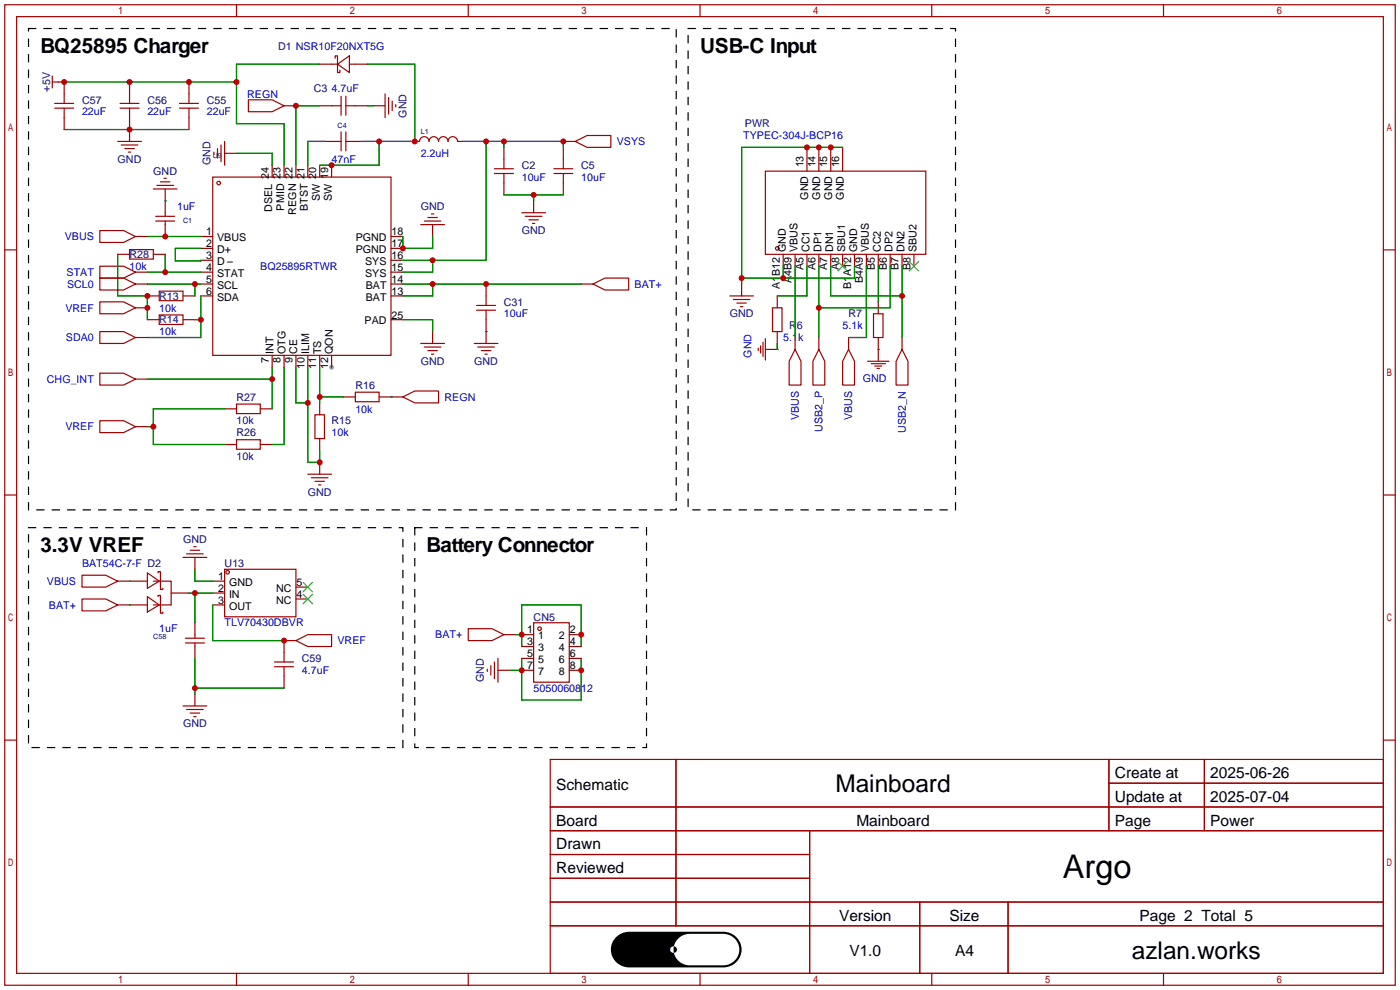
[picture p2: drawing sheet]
<svg xmlns="http://www.w3.org/2000/svg" width="299mm" height="212mm" viewBox="0 0 299 212" stroke-linecap="round" stroke-linejoin="round" font-family="sans-serif">
<circle cx="70.9" cy="78.5" r=".51" fill="#999"/>
<g fill="none" stroke="#a10000" stroke-width=".25">
<path d="M1 1h297.2v209.6h-297.2zM3.6 3.6h292.1v204.4h-292.1zM50.5 1v2.6M100.1 1v2.6M149.6 1v2.6M199.1 1v2.6M248.7 1v2.6M1 53.4h2.6M295.7 53.4h2.5M1 105.8h2.6M295.7 105.8h2.5M1 158.2h2.6"/>
<path d="M295.7 158.2h2.5M117.6 162.3h178.1v45.7h-178.1zM117.6 172.5h178.1M117.6 177.5h178.1M144.5 162.3v35.6M173 177.5v30.5M237 162.3v15.2M237 167.4h58.7M257.4 162.3v15.2M117.6 182.6h55.4M117.6 192.8h178.1M117.6 187.7h55.4"/>
<path d="M117.6 197.9h178.1M196.6 192.8v15.2M215.4 192.8v15.2M50.5 208v2.6M100.1 208v2.6M149.6 208v2.6M199.1 208v2.6M248.7 208v2.6"/>
</g>
<path d="M131.7 200.3a4 4 0 0 1 2.8-1.2h20.1a3.8 3.8 0 0 1 3.9 3.8 3.8 3.8 0 0 1-3.9 3.9h-20.1a3.8 3.8 0 0 1-3.6-2.3 3.8 3.8 0 0 1 .8-4.2z" fill="#000"/>
<path d="M143.4 202.4l.6-.2v1.4a.71 .71 0 0 1-.7-.3 .71 .71 0 0 1 .1-.9zM145 200.6a3.5 3.5 0 0 1 2.4-1h7.1a3.4 3.4 0 0 1 3.5 3.3 3.4 3.4 0 0 1-3.5 3.4h-7.1a3.5 3.5 0 0 1-3.4-2.7 .71 .71 0 0 0 .7-.7 .71 .71 0 0 0-.7-.7l.2-.6z" fill="#fff"/>
<g fill="none" stroke="#a10000" stroke-width=".25">
<path d="M11.2 17.5h2.5v4.6M11.2 16.3v2.5M27.7 17.5v4.6M40.4 17.5v4.6M68.3 13.7h3.8M71.6 12.4v-.5h.5v3.6h.5v-.5M72.1 13.7l2.6-1.8v3.6zM74.7 13.7h3.8M11.7 23.1h4M11.7 22.1h4M13.7 23.1v4.6M25.1 30.2h5.1"/>
<path d="M25.7 23.1h4M25.7 22.1h4M25.9 31h3.6M26.7 31.8h2M27.4 32.5h.5M27.7 23.1v7.1M33.5 39.6h3.6M34.3 38.9h2M35.1 38.1h.5M38.4 23.1h4M38.4 22.1h4M40.4 23.1v4.6"/>
<path d="M45.5 37.8h38.1v38.1h-38.1zM45.7 32.5v.5M46.5 31.8v2M47.2 31v3.5M48 32.8h2.5M48 30.2v5.1M53.1 21.3h5.1l2.5 1.3-2.5 1.3h-5.1zM58.2 35.3v2.5M60.7 35.3v2.5M60.7 22.6h2.5M63.2 35.3v2.5M65.8 35.3v2.5"/>
<path d="M68.3 35.3v2.5M68.3 22.6h4.6M69.6 30.2h3.3M70.9 35.3v2.5M72.9 20.6v4M72.9 28.2v4.1M73.9 30.2h3.3M73.9 20.6v4M73.9 28.2v4.1M73.9 22.6h4.6M79.8 22.6h2.5M82.3 20.1v5"/>
<path d="M83.1 20.8v3.6M83.8 21.6v2M84.6 22.4v.5M88.6 30.2h1.1a1.02 1.02 0 0 1 1-1 1.02 1.02 0 0 1 1 1 1.02 1.02 0 0 1 1-1 1.02 1.02 0 0 1 1 1 1.02 1.02 0 0 1 1-1 1.02 1.02 0 0 1 1.1 1 1.02 1.02 0 0 1 1-1 1.02 1.02 0 0 1 1 1h1M105.7 37.1h4M105.7 36.1h4M107.7 31.5v4.6M107.7 37.1v4.6M118.4 37.1h4M118.4 36.1h4M120.4 30.2h2.5M120.4 31.5v4.6"/>
<path d="M120.4 37.1v4.6M122.9 30.2l2.6-1.2h5.1v2.5h-5.1zM163.6 36.6h34.3v17.8h-34.3zM172.5 31.5v5.1M175 31.5v5.1M177.5 31.5v5.1M180.1 31.5v5.1M21.3 49.3h5.1l2.6 1.2-2.6 1.3h-5.1zM21.3 56.9h5.1l2.6 1.3-2.6 1.2h-5.1zM21.3 59.4h5.1l2.6 1.3-2.6 1.3h-5.1zM25.1 54.4h2.6M27.7 53.3h5.1v2.1h-5.1z"/>
<path d="M29 50.5h2.5M29 58.2h2.5M32.8 40.4h5M32.8 54.4h2.5M33.3 46.2h4M33.3 47.2h4M35.3 40.4v5.8M35.3 47.2v3.3M42.9 50.5h2.6M42.9 53.1h2.6M42.9 55.6h2.6M42.9 58.2h2.6"/>
<path d="M83.6 50.5h2.5M83.6 53.1h2.5M83.6 55.6h2.5M83.6 58.2h2.5M89.9 48h5.1M90.7 47.2h3.5M91.4 46.5h2.1M92.2 45.7h.5M92.5 48v2.5M111.5 45.5h5.1M112.3 46.2h3.5M113 47h2.1"/>
<path d="M113.8 47.8h.5M114 42.9v2.6M167.4 54.4v2.5M169.9 54.4v2.5M172.5 54.4v2.5M175 54.4v2.5M177.5 54.4v2.5M180.1 54.4v2.5M182.6 54.4v2.5M185.2 54.4v2.5M187.7 54.4v2.5M190.2 54.4v2.5"/>
<path d="M192.8 54.4v2.5M195.3 54.4v2.5M21.3 64.5h5.1l2.6 1.3-2.6 1.3h-5.1zM21.3 70.9h5.1l2.6 1.2-2.6 1.3h-5.1zM21.3 79.8h5.1l2.6 1.2-2.6 1.3h-5.1zM29 60.7h2.5M29 65.8h2.5M29 72.1h2.5M31.5 63.2h2.5M31.5 68.3h2.5M34 62.2h5.1v2.1h-5.1zM34 67.3h5.1v2h-5.1z"/>
<path d="M39.1 63.2h2.6M39.1 68.3h2.6M42.9 60.7h2.6M42.9 63.2h2.6M58.2 75.9v2.6M60.7 75.9v2.6M63.2 75.9v2.6M65.8 75.9v2.6M68.3 75.9v2.6M70.9 75.9v2.6M83.6 60.7h2.5M83.6 63.2h2.5"/>
<path d="M83.6 68.3h2.5M89.9 73.4h5.1M90.7 74.2h3.5M91.4 74.9h2.1M92.2 75.7h.5M92.5 70.9v2.5M101.3 73.4h5.1M101.9 66.3h4M101.9 65.3h4M102.1 74.2h3.6M102.9 74.9h2M103.6 75.7h.5"/>
<path d="M103.9 60.7v4.6M103.9 66.3v7.1M124.2 60.7h2.5M126.7 60.7l2.6-1.3h5.1v2.6h-5.1zM156 63.2h5M156.7 64h3.6M157.5 64.8h2M158.2 65.5h.5M158.5 60.7v2.5M162.1 74.4v.5M162.6 73.9v1.5M163.1 73.2v3"/>
<path d="M163.6 74.7h2.5M163.6 72.4v4.6M165.1 65.8h2v5.1h-2zM166.1 74.7h.1M166.1 63.2v2.6M166.1 70.9v2.5M169.9 74.7l1.3 2.5v5.1h-2.5v-5.1zM169.9 72.1v2.6M175 74.7l1.3 2.5v5.1h-2.6v-5.1zM175 72.1v2.6M181.4 74.7l1.2 2.5v5.1h-2.5v-5.1zM181.4 72.1v2.6"/>
<path d="M185.4 77.2h4.6M186.2 77.7h3M186.7 67.1h2v5h-2zM186.9 78.2h1.6M187.5 78.7h.5M187.7 74.7h.1M187.7 64.5v2.6M187.7 72.1v5.1M192.8 74.7l1.3 2.5v5.1h-2.6v-5.1zM192.8 72.1v2.6M21.3 89.9h5.1l2.6 1.3-2.6 1.3h-5.1zM29 81h2.5"/>
<path d="M29 91.2h2.5M48 95h2.5M48 87.4h2.5M50.5 94h5.1v2h-5.1zM50.5 86.4h5.1v2h-5.1zM55.6 95h2.6M55.6 87.4h2.6M67.3 88.6h2v5.1h-2zM68.3 86.1v2.5M68.3 93.7v2.6M68.3 98.8v2.5M73.4 84.8h2.5"/>
<path d="M75.9 83.8h5.1v2.1h-5.1zM81 84.8h5.1M86.1 84.8l2.5-1.2h5.1v2.5h-5.1zM39.1 119.1h5.1M39.9 118.4h3.5M40.6 117.6h2.1M41.4 116.8h.5M41.7 119.1v2.6M65.8 101.3h5.1M66.5 102.1h3.6M67.3 102.9h2M68.1 103.6h.5"/>
<path d="M17.5 122.9h5.1l2.5 1.3-2.5 1.3h-5.1zM17.5 128h5.1l2.5 1.3-2.5 1.3h-5.1zM25.1 124.2h6.4M25.1 129.3h6.4M31.5 127.5l2.5 1.8-2.5 1.5zM31.5 122.4l2.5 1.8-2.5 1.5zM32.8 124.2h3.8v5.1h-3.8M33.8 127.5v-.2h.5v3.8h.5v-.3M33.8 122.4v-.2h.5v3.8h.5v-.3M36.6 126.7h3.8M39.6 136.4h4.1M39.6 137.4h4.1"/>
<path d="M41.7 133.1v3.3M41.7 137.4v3.3M45.5 124.2h2.5M45.5 126.7h2.5M45.5 129.3h2.5M48 121.7h15.2v10.1h-15.2zM63.2 136.9l2.6-1.3h5.1v2.6h-5.1zM63.2 136.9h-2.5v4.6M63.2 128h2.6M63.2 125.5h2.6M100.1 134.4h5.1l2.5 1.2-2.5 1.3h-5.1zM107.7 135.6h2.5"/>
<path d="M111.5 135.6h2.5M111.5 138.2h2.5M114 133.1h7.7v12.7h-7.7zM121.7 135.6h2.5M121.7 138.2h2.5M39.1 150.9h5.1M39.9 151.6h3.5M40.6 152.4h2.1M41.4 153.2h.5M41.7 148.3v2.6M58.7 141.5h4M58.7 142.5h4"/>
<path d="M60.7 142.5v4.6M104.1 143v.5M104.9 142.2v2.1M105.7 141.5v3.5M106.4 143.3h2.6M106.4 140.7v5.1M111.5 143.3h2.5M111.5 140.7h2.5M121.7 143.3h2.5M121.7 140.7h2.5"/>
<circle cx="46.7" cy="39.1" r=".38"/>
<circle cx="166.1" cy="53.1" r=".38"/>
<circle cx="48.6" cy="122.3" r=".38"/>
<circle cx="115.3" cy="134.4" r=".38"/>
</g>
<g fill="none" stroke="#008700" stroke-width=".25">
<path d="M13.7 17.5h36.8M68.3 13.7h-17.8v12.7h10.2v8.9M78.5 13.7h10.1v16.5h-11.4M13.7 27.7h26.7M50.5 32.8h7.7v2.5M68.3 22.6h-5.1v12.7M69.6 30.2h-3.8v5.1M78.5 22.6h1.3M81 30.2v5.1h-12.7M98.8 30.2h21.6v1.3M103.9 30.2v25.4h-17.8M107.7 30.2v1.3"/>
<path d="M180.1 31.5h-21.6v29.2M25.1 54.4v8.8h6.4v5.1M31.5 50.5h11.4M31.5 58.2h11.4M35.3 42.9h.1M35.3 54.4v3.8M42.9 53.1h-5.4v2.7h5.4v-.2M86.1 50.5v2.6h6.4v-2.6M92.5 55.6v2.6h-6.4M107.7 41.7h12.7M114 41.7v1.2M167.4 56.9v2.5"/>
<path d="M169.9 56.9v15.2M172.5 56.9v6.3h-6.4M175 56.9v15.2M177.5 56.9v6.3h15.3M182.6 56.9v2.5h-24.1M185.2 56.9v15.2h-3.8M187.7 56.9v7.6M190.2 56.9v8.9h-15.2M192.8 56.9v15.2M31.5 60.7h11.4M41.7 60.7v2.5M41.7 68.3h1.2"/>
<path d="M42.9 63.2v8.9h-11.4M58.2 78.5v8.9M60.7 78.5v16.5h-2.5M63.2 78.5v7.6h2.6M65.8 78.5v20.3h2.5v-2.5M68.3 78.5v7.6M86.1 60.7h38.1M86.1 68.3h6.4v2.6M92.5 60.7v2.5h-6.4M103.9 70.9h.1M166.1 73.4v1.3M187.7 74.7h.1"/>
<path d="M31.5 81h26.7M31.5 91.2h1.3M48 87.4h-15.2v7.6h15.2M68.3 84.8h5.1M83.6 84.8h.1M27.7 124.2h.1M27.7 129.3h.1M40.4 126.7h5.1M41.7 121.7v2.5h3.8M41.7 126.7v6.4M45.5 129.3v7.6h15.2M110.2 135.6h1.3"/>
<path d="M111.5 138.2v-8.9h12.7v8.9M41.7 140.7v7.6M41.7 147.1h19M109 143.3h2.5M111.5 140.7v8.9h12.7v-8.9"/>
</g>
<path d="M6.1 6.1h138.4v102.9h-138.4zM147.1 6.1h57.1v102.9h-57.1zM6.1 112.8h80v47h-80zM88.6 112.8h49.6v47h-49.6z" fill="none" stroke="#000" stroke-width=".25" stroke-dasharray="1.5 1.8"/>
<path d="M179.1 55.9l2 2M181.1 55.9l-2 2M194.3 55.9l2 2M196.3 55.9l-2 2M64.8 127l2 2M64.8 124.5l2 2M66.8 127l-2 2M66.8 124.5l-2 2" fill="none" stroke="#3c3" stroke-width=".25"/>
<g fill="#c00">
<circle cx="70.9" cy="35.3" r=".63"/>
<circle cx="81" cy="30.2" r=".63"/>
<circle cx="88.6" cy="30.2" r=".63"/>
<circle cx="63.2" cy="22.6" r=".63"/>
<circle cx="35.3" cy="50.5" r=".63"/>
<circle cx="35.3" cy="58.2" r=".63"/>
<circle cx="41.7" cy="60.7" r=".63"/>
<circle cx="42.9" cy="68.3" r=".63"/>
<circle cx="31.5" cy="65.8" r=".63"/>
<circle cx="31.5" cy="63.2" r=".63"/>
<circle cx="103.9" cy="30.2" r=".63"/>
<circle cx="92.5" cy="55.6" r=".63"/>
<circle cx="107.7" cy="30.2" r=".63"/>
<circle cx="120.4" cy="30.2" r=".63"/>
<circle cx="114" cy="41.7" r=".63"/>
<circle cx="86.1" cy="53.1" r=".63"/>
<circle cx="92.5" cy="60.7" r=".63"/>
<circle cx="103.9" cy="60.7" r=".63"/>
<circle cx="68.3" cy="84.8" r=".63"/>
<circle cx="50.5" cy="17.5" r=".63"/>
<circle cx="40.4" cy="17.5" r=".63"/>
<circle cx="27.7" cy="17.5" r=".63"/>
<circle cx="13.7" cy="17.5" r=".63"/>
<circle cx="167.4" cy="59.4" r=".63"/>
<circle cx="158.5" cy="59.4" r=".63"/>
<circle cx="172.5" cy="31.5" r=".63"/>
<circle cx="175" cy="31.5" r=".63"/>
<circle cx="177.5" cy="31.5" r=".63"/>
<circle cx="175" cy="65.8" r=".63"/>
<circle cx="192.8" cy="63.2" r=".63"/>
<circle cx="27.7" cy="27.7" r=".63"/>
<circle cx="68.3" cy="98.8" r=".63"/>
<circle cx="65.8" cy="86.1" r=".63"/>
<circle cx="58.2" cy="81" r=".63"/>
<circle cx="32.8" cy="91.2" r=".63"/>
<circle cx="41.7" cy="126.7" r=".63"/>
<circle cx="41.7" cy="147.1" r=".63"/>
<circle cx="60.7" cy="136.9" r=".63"/>
<circle cx="111.5" cy="135.6" r=".63"/>
<circle cx="124.2" cy="135.6" r=".63"/>
<circle cx="111.5" cy="143.3" r=".63"/>
<circle cx="124.2" cy="143.3" r=".63"/>
</g>
<text font-size="7" x="227.1" y="187.5">Argo</text>
<g font-size="5.2">
<text x="178.5" y="169.3">Mainboard</text>
<text x="241.9" y="204.9">azlan.works</text>
</g>
<g font-size="4.4">
<text x="8.6" y="11.3">BQ25895 Charger</text>
<text x="149.6" y="11.3">USB-C Input</text>
<text x="8.6" y="118">3.3V VREF</text>
<text x="91.2" y="118">Battery Connector</text>
</g>
<g font-size="3.3">
<text x="238.3" y="166.3">Create at</text>
<text x="258.7" y="166.3">2025-06-26</text>
<text x="118.9" y="168.9">Schematic</text>
<text x="238.3" y="171.4">Update at</text>
<text x="258.7" y="171.4">2025-07-04</text>
<text x="118.9" y="176.5">Board</text>
<text x="183" y="176.5">Mainboard</text>
<text x="238.3" y="176.5">Page</text>
<text x="258.7" y="176.5">Power</text>
<text x="118.9" y="181.6">Drawn</text>
<text x="118.9" y="186.6">Reviewed</text>
<text x="179.3" y="196.8">Version</text>
<text x="202.9" y="196.8">Size</text>
<text x="243.5" y="196.8">Page 2 Total 5</text>
<text x="181.5" y="204.4">V1.0</text>
<text x="204.1" y="204.4">A4</text>
</g>
<g font-size="2.3" fill="#000080">
<text x="59.4" y="10.7">D1 NSR10F20NXT5G</text>
<text x="10.7" y="19.6" transform="rotate(-90 10.7 19.6)">+5V</text>
<text x="17.5" y="22.1">C57</text>
<text x="31.5" y="22.1">C56</text>
<text x="44.2" y="22.1">C55</text>
<text x="67.1" y="19.6">C3</text>
<text x="86.9" y="25.1" transform="rotate(-90 86.9 25.1)">GND</text>
<text x="159.2" y="27.1">PWR</text>
<text x="25.1" y="34.8">GND</text>
<text x="45" y="35.3" transform="rotate(-90 45 35.3)">GND</text>
<text x="32.8" y="37.4">GND</text>
<text x="111.5" y="36.1">C2</text>
<text x="124.2" y="36.1">C5</text>
<text x="89.9" y="45">GND</text>
<text x="111.5" y="50.1">GND</text>
<text x="27.7" y="55.1">R28</text>
<text x="34" y="64">R13</text>
<text x="107.7" y="65.3">C31</text>
<text x="34" y="69.1">R14</text>
<text x="156" y="67.8">GND</text>
<text x="168.7" y="70.4">R6</text>
<text x="181.4" y="67.8">R7</text>
<text x="75.9" y="83.1">R16</text>
<text x="89.9" y="78">GND</text>
<text x="101.3" y="78">GND</text>
<text x="50.5" y="85.6">R27</text>
<text x="50.5" y="93.2">R26</text>
<text x="70.9" y="90.7">R15</text>
<text x="65.8" y="105.9">GND</text>
<text x="39.1" y="116.1">GND</text>
<text x="48" y="121.2">U13</text>
<text x="114" y="132.6">CN5</text>
<text x="64.5" y="141.5">C59</text>
<text x="103.4" y="145.8" transform="rotate(-90 103.4 145.8)">GND</text>
<text x="39.1" y="155.5">GND</text>
</g>
<g font-size="2.3" fill="#00f">
<text x="52.8" y="20.9">REGN</text>
<text x="70.9" y="19.6">4.7uF</text>
<text x="17.5" y="24.7">22uF</text>
<text x="31.5" y="24.7">22uF</text>
<text x="44.2" y="24.7">22uF</text>
<text x="158.9" y="29.7">TYPEC-304J-BCP16</text>
<text x="70.9" y="34.8">47nF</text>
<text x="89.9" y="33.6">2.2uH</text>
<text x="131.8" y="31">VSYS</text>
<text x="111.5" y="38.6">10uF</text>
<text x="124.2" y="38.6">10uF</text>
<text x="37.8" y="45">1uF</text>
<text x="13.8" y="51.3">VBUS</text>
<text x="14.2" y="59">STAT</text>
<text x="27.7" y="57.7">10k</text>
<text x="55.6" y="57.7">BQ25895RTWR</text>
<text x="14.3" y="61.5">SCL0</text>
<text x="135.6" y="61.5">BAT+</text>
<text x="14" y="66.6">VREF</text>
<text x="34" y="66.6">10k</text>
<text x="34" y="71.7">10k</text>
<text x="107.7" y="67.8">10uF</text>
<text x="180.1" y="70.4">5.1k</text>
<text x="14.1" y="72.9">SDA0</text>
<text x="160.6" y="76.5" transform="rotate(-90 160.6 76.5)">GND</text>
<text x="167.4" y="72.9">5.1k</text>
<text x="10" y="81.8">CHG_INT</text>
<text x="184.4" y="81.7">GND</text>
<text x="75.9" y="88.2">10k</text>
<text x="95" y="85.6">REGN</text>
<text x="170.7" y="89.8" transform="rotate(-90 170.7 89.8)">VBUS</text>
<text x="182.1" y="89.8" transform="rotate(-90 182.1 89.8)">VBUS</text>
<text x="14" y="92">VREF</text>
<text x="50.5" y="90.7">10k</text>
<text x="70.9" y="93.2">10k</text>
<text x="175.8" y="92.3" transform="rotate(-90 175.8 92.3)">USB2_P</text>
<text x="193.6" y="92.5" transform="rotate(-90 193.6 92.5)">USB2_N</text>
<text x="50.5" y="98.3">10k</text>
<text x="10" y="125">VBUS</text>
<text x="17.5" y="121.2">BAT54C-7-F D2</text>
<text x="10.5" y="130.1">BAT+</text>
<text x="34" y="135.2">1uF</text>
<text x="48" y="133.9">TLV70430DBVR</text>
<text x="72.1" y="137.7">VREF</text>
<text x="93" y="136.4">BAT+</text>
<text x="64.5" y="144">4.7uF</text>
<text x="114" y="147.9">5050060812</text>
</g>
<g font-size="2.3">
<text x="171.7" y="35.8" transform="rotate(-90 171.7 35.8)">13</text>
<text x="174.3" y="35.8" transform="rotate(-90 174.3 35.8)">14</text>
<text x="176.8" y="35.8" transform="rotate(-90 176.8 35.8)">15</text>
<text x="179.4" y="35.8" transform="rotate(-90 179.4 35.8)">16</text>
<text x="57.4" y="38.2" transform="rotate(-90 57.4 38.2)">24</text>
<text x="60" y="38.2" transform="rotate(-90 60 38.2)">23</text>
<text x="62.5" y="38.2" transform="rotate(-90 62.5 38.2)">22</text>
<text x="65.1" y="38.2" transform="rotate(-90 65.1 38.2)">21</text>
<text x="67.6" y="38.2" transform="rotate(-90 67.6 38.2)">20</text>
<text x="70.1" y="38.2" transform="rotate(-90 70.1 38.2)">19</text>
<text x="58.2" y="45.2" transform="rotate(-90 58.2 45.2)">DSEL</text>
<text x="60.7" y="45" transform="rotate(-90 60.7 45)">PMID</text>
<text x="63.3" y="45.9" transform="rotate(-90 63.3 45.9)">REGN</text>
<text x="65.8" y="45.1" transform="rotate(-90 65.8 45.1)">BTST</text>
<text x="68.4" y="43" transform="rotate(-90 68.4 43)">SW</text>
<text x="70.9" y="43" transform="rotate(-90 70.9 43)">SW</text>
<text x="172.7" y="42.7" transform="rotate(-90 172.7 42.7)">GND</text>
<text x="175.3" y="42.7" transform="rotate(-90 175.3 42.7)">GND</text>
<text x="177.8" y="42.7" transform="rotate(-90 177.8 42.7)">GND</text>
<text x="180.4" y="42.7" transform="rotate(-90 180.4 42.7)">GND</text>
<text x="44.1" y="50.3">1</text>
<text x="44.1" y="52.8">2</text>
<text x="46.4" y="51.6">VBUS</text>
<text x="76" y="51.6">PGND</text>
<text x="83.7" y="52.8">17</text>
<text x="83.7" y="50.3">18</text>
<text x="167.9" y="53.9" transform="rotate(-90 167.9 53.9)">GND</text>
<text x="170.5" y="53.9" transform="rotate(-90 170.5 53.9)">VBUS</text>
<text x="173" y="53.9" transform="rotate(-90 173 53.9)">CC1</text>
<text x="175.5" y="53.9" transform="rotate(-90 175.5 53.9)">DP1</text>
<text x="178.1" y="53.9" transform="rotate(-90 178.1 53.9)">DN1</text>
<text x="180.6" y="53.9" transform="rotate(-90 180.6 53.9)">SBU1</text>
<text x="183.2" y="53.9" transform="rotate(-90 183.2 53.9)">GND</text>
<text x="185.7" y="53.9" transform="rotate(-90 185.7 53.9)">VBUS</text>
<text x="188.2" y="53.9" transform="rotate(-90 188.2 53.9)">CC2</text>
<text x="190.8" y="53.9" transform="rotate(-90 190.8 53.9)">DP2</text>
<text x="193.3" y="53.9" transform="rotate(-90 193.3 53.9)">DN2</text>
<text x="195.9" y="53.9" transform="rotate(-90 195.9 53.9)">SBU2</text>
<text x="44.1" y="55.4">3</text>
<text x="44.1" y="57.9">4</text>
<text x="46.4" y="54.1">D+</text>
<text x="46.4" y="56.6">D</text>
<text x="46.4" y="59.2">STAT</text>
<text x="76" y="54.1">PGND</text>
<text x="78" y="59.2">SYS</text>
<text x="78" y="56.6">SYS</text>
<text x="83.7" y="57.9">15</text>
<text x="83.7" y="55.4">16</text>
<text x="171.7" y="57.8" transform="rotate(-90 171.7 57.8)">A5</text>
<text x="174.3" y="57.8" transform="rotate(-90 174.3 57.8)">A6</text>
<text x="176.8" y="57.8" transform="rotate(-90 176.8 57.8)">A7</text>
<text x="179.4" y="57.8" transform="rotate(-90 179.4 57.8)">A8</text>
<text x="187" y="57.8" transform="rotate(-90 187 57.8)">B5</text>
<text x="189.5" y="57.8" transform="rotate(-90 189.5 57.8)">B6</text>
<text x="192.1" y="57.8" transform="rotate(-90 192.1 57.8)">B7</text>
<text x="194.6" y="57.8" transform="rotate(-90 194.6 57.8)">B8</text>
<text x="44.1" y="60.5">5</text>
<text x="44.1" y="63">6</text>
<text x="46.4" y="61.7">SCL</text>
<text x="46.4" y="64.3">SDA</text>
<text x="78.2" y="64.3">BAT</text>
<text x="78.2" y="61.7">BAT</text>
<text x="83.7" y="63">13</text>
<text x="83.7" y="60.5">14</text>
<text x="166.7" y="61.8" transform="rotate(-90 166.7 61.8)">A1B12</text>
<text x="169.2" y="60.6" transform="rotate(-90 169.2 60.6)">A4B9</text>
<text x="181.9" y="61.8" transform="rotate(-90 181.9 61.8)">B1A12</text>
<text x="184.4" y="60.6" transform="rotate(-90 184.4 60.6)">B4A9</text>
<text x="77.9" y="69.3">PAD</text>
<text x="83.7" y="68.1">25</text>
<text x="57.4" y="77.6" transform="rotate(-90 57.4 77.6)">7</text>
<text x="58.4" y="75.7" transform="rotate(-90 58.4 75.7)">INT</text>
<text x="60" y="77.6" transform="rotate(-90 60 77.6)">8</text>
<text x="61" y="75.7" transform="rotate(-90 61 75.7)">OTG</text>
<text x="62.5" y="77.6" transform="rotate(-90 62.5 77.6)">9</text>
<text x="63.5" y="75.7" transform="rotate(-90 63.5 75.7)">CE</text>
<text x="66.1" y="75.7" transform="rotate(-90 66.1 75.7)">ILIM</text>
<text x="68.6" y="75.7" transform="rotate(-90 68.6 75.7)">TS</text>
<text x="71.1" y="75.7" transform="rotate(-90 71.1 75.7)">QON</text>
<text x="65.1" y="78.8" transform="rotate(-90 65.1 78.8)">10</text>
<text x="67.6" y="78.8" transform="rotate(-90 67.6 78.8)">11</text>
<text x="70.1" y="78.8" transform="rotate(-90 70.1 78.8)">12</text>
<text x="46.6" y="124">1</text>
<text x="48.9" y="125.2">GND</text>
<text x="63.4" y="125.2">5</text>
<text x="46.6" y="126.5">2</text>
<text x="46.6" y="129">3</text>
<text x="48.9" y="127.8">IN</text>
<text x="48.9" y="130.3">OUT</text>
<text x="59" y="129">NC</text>
<text x="59" y="126.5">NC</text>
<text x="63.4" y="127.8">4</text>
<text x="112.6" y="135.4">1</text>
<text x="112.6" y="137.9">3</text>
<text x="115" y="136.7">1</text>
<text x="119.5" y="136.7">2</text>
<text x="121.8" y="137.9">4</text>
<text x="121.8" y="135.4">2</text>
<text x="112.6" y="140.5">5</text>
<text x="112.6" y="143">7</text>
<text x="115" y="139.2">3</text>
<text x="115" y="141.7">5</text>
<text x="119.5" y="141.7">6</text>
<text x="119.5" y="139.2">4</text>
<text x="121.8" y="143">8</text>
<text x="121.8" y="140.5">6</text>
<text x="115" y="144.3">7</text>
<text x="119.5" y="144.3">8</text>
</g>
<g font-size="1.5" fill="#000080">
<text x="72.1" y="27.4">C4</text>
<text x="89.9" y="28.6">L1</text>
<text x="45.5" y="33.7">U9</text>
<text x="39.1" y="47.7">C1</text>
<text x="32.8" y="136.6">C58</text>
</g>
</svg>
